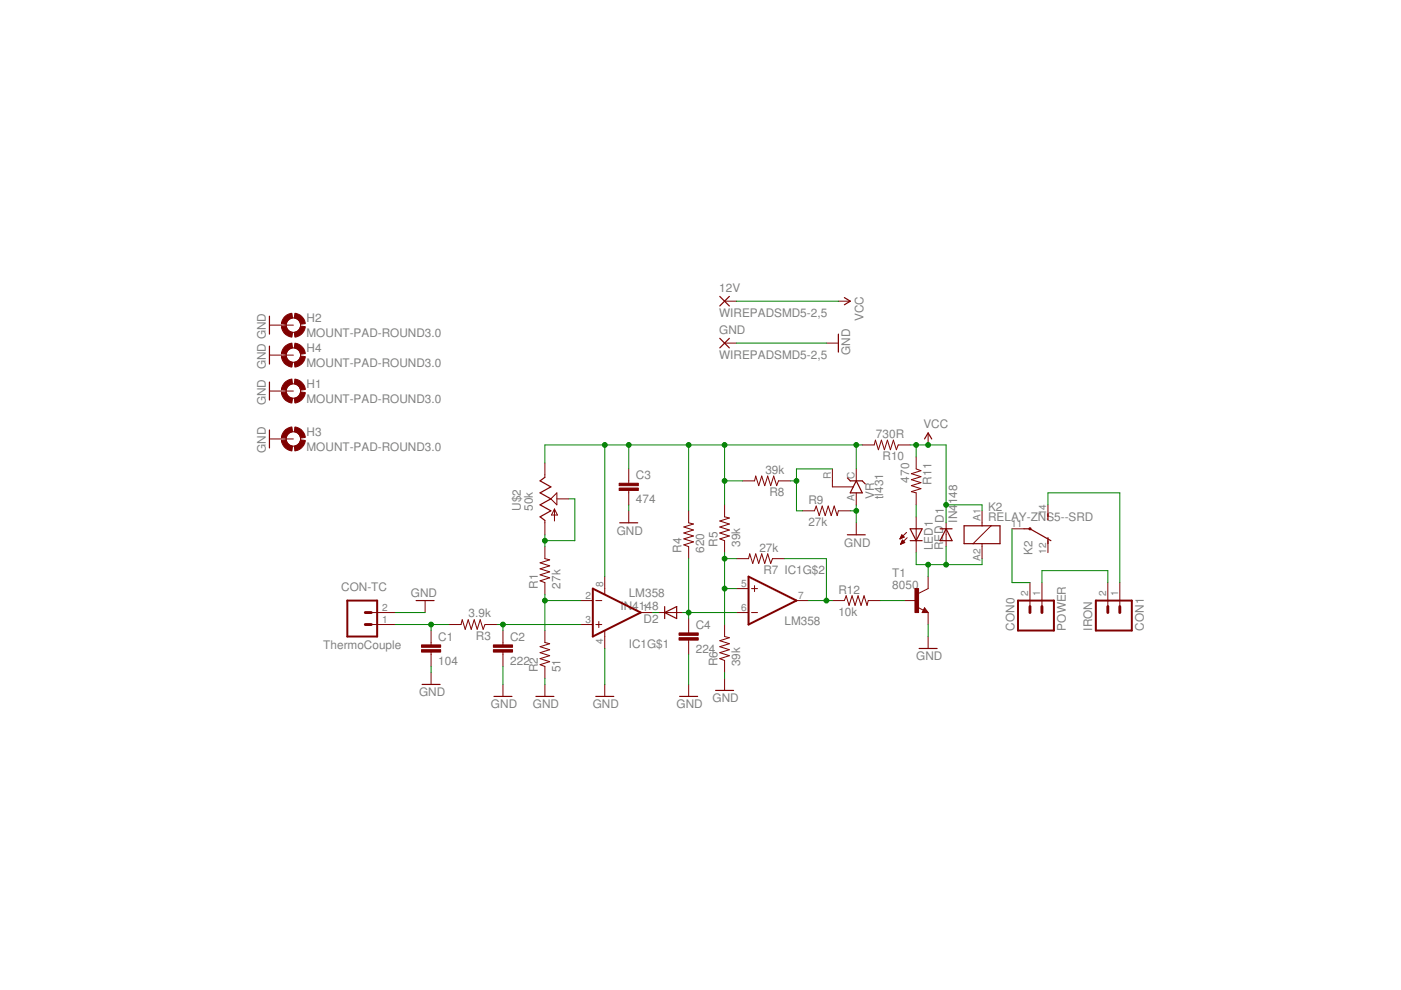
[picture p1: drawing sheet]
<svg xmlns="http://www.w3.org/2000/svg" width="297mm" height="210mm" viewBox="0 0 297 210" stroke-linecap="round" stroke-linejoin="round" font-family="sans-serif">
<g fill="#800000" stroke="#800000" stroke-width=".21">
<path d="M127 131.8v1.3z"/>
<path d="M126.3 132.4h1.3z"/>
<path d="M126.3 127.3h1.3z"/>
<path d="M128.2 133.8v1.2z"/>
<path d="M128.2 124.8v1.2z"/>
<path d="M123.1 132.4h2.6z"/>
<path d="M123.1 127.3h2.6z"/>
<path d="M135.8 129.9h2.6z"/>
<path d="M128.2 122.3v2.5z"/>
<path d="M128.2 135v2.5z"/>
<path d="M160 124.2v1.2z"/>
<path d="M159.3 124.8h1.3z"/>
<path d="M159.3 129.9h1.3z"/>
<path d="M156.2 124.8h2.5z"/>
<path d="M156.2 129.9h2.5z"/>
<path d="M168.9 127.3h2.5z"/>
<path d="M115.5 115.9v2.5z"/>
<path d="M115.5 123.5v2.6z"/>
<path d="M114.5 123.1l1 .4z"/>
<path d="M114.5 123.1l2-.6z"/>
<path d="M114.5 121.9l2 .6z"/>
<path d="M114.5 121.9l2-.7z"/>
<path d="M114.5 120.6l2 .6z"/>
<path d="M114.5 120.6l2-.6z"/>
<path d="M114.5 119.3l2 .7z"/>
<path d="M114.5 119.3l2-.6z"/>
<path d="M115.5 118.4l1 .3z"/>
<path d="M115.5 133.7v2.5z"/>
<path d="M115.5 141.3v2.5z"/>
<path d="M114.5 140.9l1 .4z"/>
<path d="M114.5 140.9l2-.6z"/>
<path d="M114.5 139.7l2 .6z"/>
<path d="M114.5 139.7l2-.7z"/>
<path d="M114.5 138.4l2 .6z"/>
<path d="M114.5 138.4l2-.6z"/>
<path d="M114.5 137.1l2 .7z"/>
<path d="M114.5 137.1l2-.6z"/>
<path d="M115.5 136.2l1 .3z"/>
<path d="M95.2 132.4h2.5z"/>
<path d="M102.8 132.4h2.6z"/>
<path d="M102.8 132.4l-.4 1z"/>
<path d="M101.8 131.4l.6 2z"/>
<path d="M101.8 131.4l-.6 2z"/>
<path d="M100.5 131.4l.7 2z"/>
<path d="M100.5 131.4l-.6 2z"/>
<path d="M99.3 131.4l.6 2z"/>
<path d="M99.3 131.4l-.7 2z"/>
<path d="M98 131.4l.6 2z"/>
<path d="M98 131.4l-.3 1z"/>
<path d="M146 108.3v2.5z"/>
<path d="M146 115.9v2.5z"/>
<path d="M145 115.5l1 .4z"/>
<path d="M145 115.5l2-.6z"/>
<path d="M145 114.3l2 .6z"/>
<path d="M145 114.3l2-.7z"/>
<path d="M145 113l2 .6z"/>
<path d="M145 113l2-.6z"/>
<path d="M145 111.7l2 .7z"/>
<path d="M145 111.7l2-.6z"/>
<path d="M146 110.8l1 .3z"/>
<path d="M153.6 107v2.6z"/>
<path d="M153.6 114.6v2.6z"/>
<path d="M152.6 114.3l1 .3z"/>
<path d="M152.6 114.3l2-.7z"/>
<path d="M152.6 113l2 .6z"/>
<path d="M152.6 113l2-.6z"/>
<path d="M152.6 111.7l2 .7z"/>
<path d="M152.6 111.7l2-.6z"/>
<path d="M152.6 110.5l2 .6z"/>
<path d="M152.6 110.5l2-.7z"/>
<path d="M153.6 109.6l1 .2z"/>
<path d="M153.6 132.4v2.6z"/>
<path d="M153.6 140v2.6z"/>
<path d="M152.6 139.7l1 .3z"/>
<path d="M152.6 139.7l2-.7z"/>
<path d="M152.6 138.4l2 .6z"/>
<path d="M152.6 138.4l2-.6z"/>
<path d="M152.6 137.1l2 .7z"/>
<path d="M152.6 137.1l2-.6z"/>
<path d="M152.6 135.8l2 .7z"/>
<path d="M152.6 135.8l2-.6z"/>
<path d="M153.6 135l1 .2z"/>
<path d="M156.2 118.4h2.5z"/>
<path d="M163.8 118.4h2.5z"/>
<path d="M163.8 118.4l-.4 1.1z"/>
<path d="M162.8 117.4l.6 2.1z"/>
<path d="M162.8 117.4l-.7 2.1z"/>
<path d="M161.5 117.4l.6 2.1z"/>
<path d="M161.5 117.4l-.6 2.1z"/>
<path d="M160.2 117.4l.7 2.1z"/>
<path d="M160.2 117.4l-.6 2.1z"/>
<path d="M159 117.4l.6 2.1z"/>
<path d="M159 117.4l-.3 1z"/>
<path d="M157.4 102h2.6z"/>
<path d="M165.1 102h2.5z"/>
<path d="M165.1 102l-.4 1z"/>
<path d="M164 100.9l.7 2.1z"/>
<path d="M164 100.9l-.6 2.1z"/>
<path d="M162.8 100.9l.6 2.1z"/>
<path d="M162.8 100.9l-.7 2.1z"/>
<path d="M161.5 100.9l.6 2.1z"/>
<path d="M161.5 100.9l-.6 2.1z"/>
<path d="M160.2 100.9l.7 2.1z"/>
<path d="M160.2 100.9l-.2 1.1z"/>
<path d="M177.8 108.3h2.5z"/>
<path d="M170.1 108.3h2.6z"/>
<path d="M173.1 107.3l-.4 1z"/>
<path d="M173.1 107.3l.6 2z"/>
<path d="M174.3 107.3l-.6 2z"/>
<path d="M174.3 107.3l.7 2z"/>
<path d="M175.6 107.3l-.6 2z"/>
<path d="M175.6 107.3l.6 2z"/>
<path d="M176.9 107.3l-.7 2z"/>
<path d="M176.9 107.3l.6 2z"/>
<path d="M177.8 108.3l-.3 1z"/>
<path d="M182.8 94.3h2.6z"/>
<path d="M190.4 94.3h2.6z"/>
<path d="M190.4 94.3l-.3 1.1z"/>
<path d="M189.4 93.3l.7 2.1z"/>
<path d="M189.4 93.3l-.6 2.1z"/>
<path d="M188.1 93.3l.7 2.1z"/>
<path d="M188.1 93.3l-.6 2.1z"/>
<path d="M186.9 93.3l.6 2.1z"/>
<path d="M186.9 93.3l-.7 2.1z"/>
<path d="M185.6 93.3l.6 2.1z"/>
<path d="M185.6 93.3l-.2 1z"/>
<path d="M184.1 127.3h2.5z"/>
<path d="M176.5 127.3h2.5z"/>
<path d="M179.4 126.3l-.4 1z"/>
<path d="M179.4 126.3l.6 2.1z"/>
<path d="M180.7 126.3l-.7 2.1z"/>
<path d="M180.7 126.3l.6 2.1z"/>
<path d="M181.9 126.3l-.6 2.1z"/>
<path d="M181.9 126.3l.7 2.1z"/>
<path d="M183.2 126.3l-.6 2.1z"/>
<path d="M183.2 126.3l.6 2.1z"/>
<path d="M184.1 127.3l-.3 1.1z"/>
<path d="M91.4 133.7v2.5z"/>
<path d="M91.4 138.8v2.5z"/>
<path d="M91.4 136.2v.5z"/>
<path d="M91.4 138.3v.5z"/>
<path d="M106.6 133.7v2.5z"/>
<path d="M106.6 138.8v2.5z"/>
<path d="M106.6 136.2v.5z"/>
<path d="M106.6 138.3v.5z"/>
<path d="M133.3 99.4v2.6z"/>
<path d="M133.3 104.5v2.5z"/>
<path d="M133.3 102v.5z"/>
<path d="M133.3 104v.5z"/>
<path d="M146 131.1v2.6z"/>
<path d="M146 136.2v2.6z"/>
<path d="M146 133.7v.5z"/>
<path d="M146 135.7v.5z"/>
<path d="M191.7 127.3h2.5z"/>
<path d="M196.8 129.9v2.5z"/>
<path d="M196.8 122.3v2.5z"/>
<path d="M194.8 125.8l2-1z"/>
<path d="M196 128.9l.8 1z"/>
<path d="M195.5 129.9h1.3z"/>
<path d="M196 128.9l-.5 1z"/>
<path d="M194.6 128.8l1.2 .6z"/>
<path d="M200.6 113.4v2.5z"/>
<path d="M200.6 110.8v2.6z"/>
<path d="M115.5 110.8v2.6z"/>
<path d="M115.5 98.1v2.6z"/>
<path d="M118.1 105.8h2.5z"/>
<path d="M115.5 110.3v.5z"/>
<path d="M115.5 100.7v.5z"/>
<path d="M116.8 105.8l1.3-1.3z"/>
<path d="M116.8 105.8l1.3 1.2z"/>
<path d="M118.1 104.5v2.5z"/>
<path d="M117.6 107.9v2.6z"/>
<path d="M117.6 107.9l.6 1.3z"/>
<path d="M116.9 109.2h1.3z"/>
<path d="M117.6 107.9l-.7 1.3z"/>
<path d="M106.6 145.1v2.6z"/>
<path d="M115.5 145.1v2.6z"/>
<path d="M128.2 145.1v2.6z"/>
<path d="M146 145.1v2.6z"/>
<path d="M153.6 143.8v2.6z"/>
<path d="M196.8 135v2.5z"/>
<path d="M91.4 142.6v2.5z"/>
<path d="M142.2 129.9h2.5z"/>
<path d="M139.7 129.9h2.5z"/>
<path d="M181.5 104.5v2.5z"/>
<path d="M181.5 99.4v2.6z"/>
<path d="M176.5 99.4v2.6z"/>
<path d="M176.5 102v1.2z"/>
<path d="M176.5 103.2h4.4z"/>
<path d="M133.3 108.3v2.5z"/>
<path d="M181.5 110.8v2.6z"/>
<path d="M208.2 115.9v2.5z"/>
<path d="M208.2 108.3v2.5z"/>
<path d="M208.2 115.3v.6z"/>
<path d="M208.2 110.8v.7z"/>
<path d="M206.3 115.3l3.8-3.8z"/>
<path d="M222.2 114.6v2.6z"/>
<path d="M222.2 107v2.6z"/>
<path d="M214.6 112.1h2.5z"/>
<path d="M237.4 123.5v5.1z"/>
<path d="M234.9 123.5v5.1z"/>
<path d="M220.9 123.5v5.1z"/>
<path d="M218.4 123.5v5.1z"/>
<path d="M196.8 91.8v2.5z"/>
<path d="M177.8 63.9h2.5z"/>
<path d="M175.2 72.7h2.6z"/>
<path d="M153.6 63.9h2.6z"/>
<path d="M153.6 72.7h2.6z"/>
<path d="M59.7 82.9h2.5z"/>
<path d="M59.7 68.9h2.5z"/>
<path d="M59.7 93.1h2.5z"/>
<path d="M59.7 75.3h2.5z"/>
<path d="M90.1 127.3v2.6z"/>
<path d="M194.2 104.5v2.5z"/>
<path d="M194.2 96.9v2.5z"/>
<path d="M194.2 99.4l1.1 .4z"/>
<path d="M193.2 100.4l2.1-.6z"/>
<path d="M193.2 100.4l2.1 .7z"/>
<path d="M193.2 101.7l2.1-.6z"/>
<path d="M193.2 101.7l2.1 .6z"/>
<path d="M193.2 103l2.1-.7z"/>
<path d="M193.2 103l2.1 .6z"/>
<path d="M193.2 104.2l2.1-.6z"/>
<path d="M193.2 104.2l1 .3z"/>
<path d="M194.2 114.6v2.6z"/>
<path d="M194.2 109.6v2.5z"/>
<path d="M194.2 112.1v2.5z"/>
<path d="M190.8 114.3l1.4-1.4z"/>
<path d="M190.9 115.4l1.4-1.4z"/>
<path d="M191.2 113.4l-.4 .9z"/>
<path d="M191.2 113.4l.5 .5z"/>
<path d="M190.8 114.3l.9-.4z"/>
<path d="M190.9 114.1h.3z"/>
<path d="M190.9 114h.6z"/>
<path d="M191 113.9h.7z"/>
<path d="M191 113.7h.6z"/>
<path d="M191.1 113.6h.3z"/>
<path d="M191.2 113.5h.1z"/>
<path d="M191.3 114.5l-.4 .9z"/>
<path d="M191.3 114.5l.5 .5z"/>
<path d="M190.9 115.4l.9-.4z"/>
<path d="M191 115.3h.2z"/>
<path d="M191 115.2h.5z"/>
<path d="M191.1 115.1h.7z"/>
<path d="M191.2 114.9h.5z"/>
<path d="M191.2 114.8h.4z"/>
<path d="M191.3 114.7h.2z"/>
<path d="M78.7 132.4h5.1z"/>
<path d="M78.7 129.9h5.1z"/>
<path d="M57.1 93.1h2.6z"/>
<path d="M57.1 82.9h2.6z"/>
<path d="M57.1 75.3h2.6z"/>
<path d="M57.1 68.9h2.6z"/>
<path d="M62.5 80.4a2.54 2.54 0 0 1 2.2 2.2l-1 .1-.4-.9-.9-.4z" fill-rule="evenodd"/>
<path d="M60.2 81.3l.7-.6 1-.3 .1 1-.9 .4-.4 .9-1-.1z" fill-rule="evenodd"/>
<path d="M59.7 83.2l1-.1 .4 .9 .9 .4-.1 1a2.48 2.48 0 0 1-2.2-2.2z" fill-rule="evenodd"/>
<path d="M63.7 83.1l1 .1a2.53 2.53 0 0 1-2.2 2.2l-.1-1a1.51 1.51 0 0 0 1.3-1.3z" fill-rule="evenodd"/>
<path d="M62.5 66.4a2.49 2.49 0 0 1 2.2 2.2l-1 .1-.4-.8-.9-.5z" fill-rule="evenodd"/>
<path d="M60.2 67.3l.7-.6 1-.3 .1 1-.9 .5-.4 .8-1-.1z" fill-rule="evenodd"/>
<path d="M59.7 69.3l1-.2 .4 .9 .9 .5-.1 1a2.48 2.48 0 0 1-2.2-2.2z" fill-rule="evenodd"/>
<path d="M63.7 69.1l1 .2a2.48 2.48 0 0 1-2.2 2.2l-.1-1 .9-.5z" fill-rule="evenodd"/>
<path d="M62.5 90.5a2.48 2.48 0 0 1 2.2 2.3l-1 .1-.2-.7a1.4 1.4 0 0 0-1.1-.7z" fill-rule="evenodd"/>
<path d="M60.5 91.1l1.4-.6 .1 1-.9 .5-.4 .9-1-.1 .3-1z" fill-rule="evenodd"/>
<path d="M59.7 93.4l1-.1 .4 .8 .9 .5-.1 1a2.53 2.53 0 0 1-2.2-2.2z" fill-rule="evenodd"/>
<path d="M62.4 94.6l.9-.5 .4-.8 1 .1a2.53 2.53 0 0 1-2.2 2.2z" fill-rule="evenodd"/>
<path d="M62.5 72.7a2.54 2.54 0 0 1 2.2 2.3l-1 .1-.4-.9-.9-.4z" fill-rule="evenodd"/>
<path d="M60.2 73.6l.7-.5 1-.4 .1 1.1-.9 .4-.4 .9-1-.1z" fill-rule="evenodd"/>
<path d="M59.7 75.6l1-.1 .4 .9 .9 .4-.1 1a2.48 2.48 0 0 1-2.2-2.2z" fill-rule="evenodd"/>
<path d="M63.7 75.5l1 .1a2.48 2.48 0 0 1-2.2 2.2l-.1-1a1.51 1.51 0 0 0 1.3-1.3z" fill-rule="evenodd"/>
</g>
<g fill="#800000" stroke="#800000" stroke-width=".42">
<path d="M125.7 135l10.1-5.1z"/>
<path d="M125.7 124.8v10.2z"/>
<path d="M125.7 124.8l10.1 5.1z"/>
<path d="M158.7 122.3l10.2 5z"/>
<path d="M158.7 122.3v10.1z"/>
<path d="M158.7 132.4l10.2-5.1z"/>
<path d="M240 127.3v6.4z"/>
<path d="M232.3 133.7h7.7z"/>
<path d="M232.3 127.3h7.7z"/>
<path d="M232.3 127.3v6.4z"/>
<path d="M223.5 127.3v6.4z"/>
<path d="M215.8 133.7h7.7z"/>
<path d="M215.8 127.3h7.7z"/>
<path d="M215.8 127.3v6.4z"/>
<path d="M73.6 135h6.4z"/>
<path d="M73.6 127.3v7.7z"/>
<path d="M80 127.3v7.7z"/>
<path d="M73.6 127.3h6.4z"/>
</g>
<g fill="#800000" stroke="#800000" stroke-width=".21">
<path d="M89.4 137.8h4v.5h-4z"/>
<path d="M89.4 136.7h4v.5h-4z"/>
<path d="M104.6 137.8h4.1v.5h-4.1z"/>
<path d="M104.6 136.7h4.1v.5h-4.1z"/>
<path d="M131.3 103.5h4v.5h-4z"/>
<path d="M131.3 102.5h4v.5h-4z"/>
<path d="M144 135.2h4v.5h-4z"/>
<path d="M144 134.2h4v.5h-4z"/>
<path d="M194 124.8h.8v5.1h-.8z"/>
</g>
<g fill="#800000" stroke="#800000" stroke-width=".25">
<path d="M195.8 129.7h.7z"/>
<path d="M196 129.1l.5 .6z"/>
<path d="M196 129.1l-.2 .5z"/>
<path d="M195.8 129.6h.3z"/>
<path d="M196 129.4l.1 .2z"/>
<path d="M200.6 112.1l1.3 2.5z"/>
<path d="M200.6 112.1l-1.3 2.5z"/>
<path d="M199.3 112.1h1.3z"/>
<path d="M199.3 114.6h2.6z"/>
<path d="M200.6 112.1h1.3z"/>
<path d="M114.5 109.6l1 .7z"/>
<path d="M114.5 109.6l2.3-1.3z"/>
<path d="M114.5 107l2.3 1.3z"/>
<path d="M114.5 107l2.3-1.2z"/>
<path d="M114.5 104.5l2.3 1.3z"/>
<path d="M114.5 104.5l2.3-1.3z"/>
<path d="M114.5 102l2.3 1.2z"/>
<path d="M114.5 102l1-.8z"/>
<path d="M104.7 147.7h3.8z"/>
<path d="M113.6 147.7h3.8z"/>
<path d="M126.3 147.7h3.8z"/>
<path d="M144.1 147.7h3.8z"/>
<path d="M151.7 146.4h3.8z"/>
<path d="M194.9 137.5h3.8z"/>
<path d="M89.5 145.1h3.8z"/>
<path d="M140.9 129.9l2.6-1.3z"/>
<path d="M140.9 129.9l2.6 1.2z"/>
<path d="M140.9 129.9v1.2z"/>
<path d="M143.5 128.6v2.5z"/>
<path d="M140.9 128.6v1.3z"/>
<path d="M180.3 104.5h2.5z"/>
<path d="M181.5 102l1.3 2.5z"/>
<path d="M181.5 102l-.6 1.2z"/>
<path d="M180.9 103.2l-.6 1.3z"/>
<path d="M180.3 102h1.2z"/>
<path d="M181.5 102h1.3z"/>
<path d="M182.8 102l.6 .6z"/>
<path d="M179.7 101.3l.6 .7z"/>
<path d="M131.4 110.8h3.8z"/>
<path d="M179.7 113.4h3.7z"/>
<path d="M204.4 115.3h1.9z"/>
<path d="M212 111.5v3.8z"/>
<path d="M210.1 111.5h1.9z"/>
<path d="M204.4 111.5v3.8z"/>
<path d="M208.2 115.3h3.8z"/>
<path d="M204.4 111.5h3.8z"/>
<path d="M206.3 115.3h1.9z"/>
<path d="M208.2 111.5h1.9z"/>
<path d="M222.2 114v1.3z"/>
<path d="M222.2 108.9v1.3z"/>
<path d="M218.4 112.1l4.4 2.5z"/>
<path d="M217.1 112.1h1.3z"/>
<path d="M196.8 91.8l.7 1.3z"/>
<path d="M196.8 91.8l-.8 1.3z"/>
<path d="M179 64.6l1.3-.7z"/>
<path d="M179 63.1l1.3 .8z"/>
<path d="M177.8 70.8v3.9z"/>
<path d="M152.6 62.8l2 2.1z"/>
<path d="M152.6 64.9l2-2.1z"/>
<path d="M152.6 71.7l2 2.1z"/>
<path d="M152.6 73.8l2-2.1z"/>
<path d="M88.2 127.3h3.8z"/>
<path d="M195.5 112.1l-1.3 2.5z"/>
<path d="M193 112.1l1.2 2.5z"/>
<path d="M194.2 114.6h1.3z"/>
<path d="M193 114.6h1.2z"/>
<path d="M194.2 112.1h1.3z"/>
<path d="M193 112.1h1.2z"/>
<path d="M57.1 91.2v3.8z"/>
<path d="M57.1 81v3.8z"/>
<path d="M57.1 73.4v3.8z"/>
<path d="M57.1 67v3.8z"/>
</g>
<circle cx="218.4" cy="112.1" r=".13" fill="none" stroke="#800000" stroke-width=".42"/>
<g fill="#800000" stroke="#800000" stroke-width=".61">
<path d="M234.9 128.6v1.3z"/>
<path d="M237.4 128.6v1.3z"/>
<path d="M218.4 128.6v1.3z"/>
<path d="M220.9 128.6v1.3z"/>
<path d="M77.4 129.9h1.3z"/>
<path d="M77.4 132.4h1.3z"/>
</g>
<g fill="none" stroke="#800000" stroke-width=".21">
<circle cx="62.2" cy="75.3" r="1.52"/>
<circle cx="62.2" cy="68.9" r="1.52"/>
<circle cx="62.2" cy="82.9" r="1.52"/>
<circle cx="62.2" cy="93.1" r="1.52"/>
</g>
<g fill="#008000" stroke="#008000" stroke-width=".21">
<path d="M106.6 132.4v1.3z"/>
<path d="M105.4 132.4h1.2z"/>
<path d="M106.6 132.4h16.5z"/>
<path d="M115.5 126.1v1.2z"/>
<path d="M115.5 127.3v6.4z"/>
<path d="M115.5 127.3h7.6z"/>
<path d="M115.5 114.6v1.3z"/>
<path d="M115.5 113.4v1.2z"/>
<path d="M120.6 105.8h1.3z"/>
<path d="M121.9 105.8v8.8z"/>
<path d="M115.5 114.6h6.4z"/>
<path d="M106.6 141.3v3.8z"/>
<path d="M115.5 143.8v1.3z"/>
<path d="M146 138.8v6.3z"/>
<path d="M153.6 142.6v1.2z"/>
<path d="M196.8 132.4v2.6z"/>
<path d="M91.4 141.3v1.3z"/>
<path d="M133.3 107v1.3z"/>
<path d="M180.3 108.3h1.2z"/>
<path d="M181.5 107v1.3z"/>
<path d="M181.5 108.3v2.5z"/>
<path d="M156.2 72.7h19z"/>
<path d="M83.8 129.9h6.3z"/>
<path d="M128.2 137.5v7.6z"/>
<path d="M91.4 132.4h3.8z"/>
<path d="M91.4 132.4v1.3z"/>
<path d="M83.8 132.4h7.6z"/>
<path d="M138.4 129.9h1.3z"/>
<path d="M146 129.9h10.2z"/>
<path d="M144.7 129.9h1.3z"/>
<path d="M146 129.9v1.2z"/>
<path d="M146 118.4v11.5z"/>
<path d="M175.2 127.3h1.3z"/>
<path d="M171.4 127.3h3.8z"/>
<path d="M166.3 118.4h8.9z"/>
<path d="M175.2 118.4v8.9z"/>
<path d="M186.6 127.3h5.1z"/>
<path d="M200.6 115.9v3.8z"/>
<path d="M194.2 117.2v2.5z"/>
<path d="M194.2 119.7h2.6z"/>
<path d="M196.8 119.7h3.8z"/>
<path d="M196.8 119.7v2.6z"/>
<path d="M208.2 118.4v1.3z"/>
<path d="M200.6 119.7h7.6z"/>
<path d="M115.5 94.3v3.8z"/>
<path d="M115.5 94.3h12.7z"/>
<path d="M128.2 94.3h5.1z"/>
<path d="M133.3 94.3h12.7z"/>
<path d="M146 94.3h7.6z"/>
<path d="M153.6 94.3h27.9z"/>
<path d="M181.5 94.3h1.3z"/>
<path d="M133.3 94.3v5.1z"/>
<path d="M146 94.3v14z"/>
<path d="M153.6 102v5z"/>
<path d="M153.6 94.3v7.7z"/>
<path d="M153.6 102h3.8z"/>
<path d="M181.5 94.3v5.1z"/>
<path d="M128.2 94.3v28z"/>
<path d="M153.6 124.8v7.6z"/>
<path d="M153.6 118.4v6.4z"/>
<path d="M153.6 117.2v1.2z"/>
<path d="M153.6 118.4h2.6z"/>
<path d="M153.6 124.8h2.6z"/>
<path d="M167.6 102h1.3z"/>
<path d="M168.9 102v6.3z"/>
<path d="M168.9 108.3h1.2z"/>
<path d="M168.9 99.4h7.6z"/>
<path d="M168.9 99.4v2.6z"/>
<path d="M220.9 121v2.5z"/>
<path d="M220.9 121h14z"/>
<path d="M234.9 121v2.5z"/>
<path d="M214.6 123.5h3.8z"/>
<path d="M214.6 112.1v11.4z"/>
<path d="M222.2 104.5v2.5z"/>
<path d="M222.2 104.5h15.2z"/>
<path d="M237.4 104.5v19z"/>
<path d="M156.2 63.9h21.6z"/>
<path d="M193 94.3h1.2z"/>
<path d="M194.2 94.3h2.6z"/>
<path d="M196.8 94.3h3.8z"/>
<path d="M200.6 94.3v12.7z"/>
<path d="M200.6 107v3.8z"/>
<path d="M194.2 94.3v2.6z"/>
<path d="M208.2 107v1.3z"/>
<path d="M200.6 107h7.6z"/>
<path d="M194.2 107v2.6z"/>
<circle cx="106.6" cy="132.4" r=".51"/>
<circle cx="115.5" cy="127.3" r=".51"/>
<circle cx="115.5" cy="114.6" r=".51"/>
<circle cx="181.5" cy="108.3" r=".51"/>
<circle cx="91.4" cy="132.4" r=".51"/>
<circle cx="146" cy="129.9" r=".51"/>
<circle cx="175.2" cy="127.3" r=".51"/>
<circle cx="196.8" cy="119.7" r=".51"/>
<circle cx="200.6" cy="119.7" r=".51"/>
<circle cx="133.3" cy="94.3" r=".51"/>
<circle cx="146" cy="94.3" r=".51"/>
<circle cx="153.6" cy="94.3" r=".51"/>
<circle cx="153.6" cy="102" r=".51"/>
<circle cx="181.5" cy="94.3" r=".51"/>
<circle cx="128.2" cy="94.3" r=".51"/>
<circle cx="153.6" cy="118.4" r=".51"/>
<circle cx="153.6" cy="124.8" r=".51"/>
<circle cx="168.9" cy="102" r=".51"/>
<circle cx="196.8" cy="94.3" r=".51"/>
<circle cx="194.2" cy="94.3" r=".51"/>
<circle cx="200.6" cy="107" r=".51"/>
</g>
<g font-size="2.5" fill="#808080">
<text x="152.5" y="62">12V</text>
<text x="65" y="71.4">MOUNT-PAD-ROUND3.0</text>
<text x="65" y="68.4">H2</text>
<text x="152.5" y="67.2">WIREPADSMD5-2,5</text>
<text x="152.5" y="70.9">GND</text>
<text x="183.1" y="68.1" transform="rotate(-90 183.1 68.1)">VCC</text>
<text x="65" y="77.8">MOUNT-PAD-ROUND3.0</text>
<text x="65" y="74.7">H4</text>
<text x="152.5" y="76.1">WIREPADSMD5-2,5</text>
<text x="180.3" y="75.3" transform="rotate(-90 180.3 75.3)">GND</text>
<text x="56.4" y="78.3" transform="rotate(-90 56.4 78.3)">GND GND</text>
<text x="65" y="82.3">H1</text>
<text x="56.4" y="85.9" transform="rotate(-90 56.4 85.9)">GND</text>
<text x="65" y="85.4">MOUNT-PAD-ROUND3.0</text>
<text x="65" y="95.5">MOUNT-PAD-ROUND3.0</text>
<text x="65" y="92.5">H3</text>
<text x="185.7" y="92.8">730R</text>
<text x="195.8" y="90.8">VCC</text>
<text x="56.4" y="96.1" transform="rotate(-90 56.4 96.1)">GND</text>
<text x="134.8" y="101.6">C3</text>
<text x="162.3" y="100.4">39k</text>
<text x="187.1" y="97.6">R10</text>
<text x="134.8" y="106.6">474</text>
<text x="163.1" y="105.2">R8</text>
<text x="171.4" y="106.8">R9</text>
<text x="185.4" y="105.8" transform="rotate(-90 185.4 105.8)">VR</text>
<text x="187.3" y="105.8" transform="rotate(-90 187.3 105.8)">tl431</text>
<text x="192.7" y="102.3" transform="rotate(-90 192.7 102.3)">470</text>
<text x="197.5" y="102.7" transform="rotate(-90 197.5 102.7)">R11</text>
<text x="202.9" y="106.9" transform="rotate(-90 202.9 106.9)">148</text>
<text x="110.4" y="108.3" transform="rotate(-90 110.4 108.3)">U$2</text>
<text x="113" y="108.3" transform="rotate(-90 113 108.3)">50k</text>
<text x="130.8" y="113.4">GND</text>
<text x="171.4" y="111.6">27k</text>
<text x="202.9" y="110.8" transform="rotate(-90 202.9 110.8)">IN4</text>
<text x="209.5" y="110.5">RELAY-ZNS5--SRD</text>
<text x="209.5" y="108.3">K2</text>
<text x="144.5" y="117.2" transform="rotate(-90 144.5 117.2)">R4</text>
<text x="149.3" y="117.2" transform="rotate(-90 149.3 117.2)">620</text>
<text x="152.1" y="115.9" transform="rotate(-90 152.1 115.9)">R5</text>
<text x="156.9" y="115.9" transform="rotate(-90 156.9 115.9)">39k</text>
<text x="161" y="116.9">27k</text>
<text x="179" y="115.9">GND</text>
<text x="197.8" y="116.7" transform="rotate(-90 197.8 116.7)">LED1</text>
<text x="200" y="116.7" transform="rotate(-90 200 116.7)">RED D1</text>
<text x="218.9" y="117.7" transform="rotate(-90 218.9 117.7)">K2</text>
<text x="72.4" y="125.3">CON-TC</text>
<text x="114" y="124.8" transform="rotate(-90 114 124.8)">R1</text>
<text x="118.8" y="124.8" transform="rotate(-90 118.8 124.8)">27k</text>
<text x="161.9" y="121.7">R7 IC1G$2</text>
<text x="177.7" y="125.8">R12</text>
<text x="189.2" y="124.8">8050</text>
<text x="189.2" y="122.3">T1</text>
<text x="87.1" y="126.6">GND</text>
<text x="99.4" y="130.9">3.9k</text>
<text x="131.6" y="129.3">IN4148</text>
<text x="133.3" y="126.6">LM358</text>
<text x="177.7" y="130.6">10k</text>
<text x="68.5" y="137.5">ThermoCouple</text>
<text x="92.9" y="135.8">C1</text>
<text x="100.9" y="135.7">R3</text>
<text x="108.2" y="135.8">C2</text>
<text x="133.3" y="137.4">IC1G$1</text>
<text x="136.5" y="132.1">D2</text>
<text x="147.5" y="133.3">C4</text>
<text x="166.3" y="132.4">LM358</text>
<text x="215.1" y="133.7" transform="rotate(-90 215.1 133.7)">CON0</text>
<text x="226" y="133.7" transform="rotate(-90 226 133.7)">POWER</text>
<text x="231.6" y="133.7" transform="rotate(-90 231.6 133.7)">IRON</text>
<text x="242.5" y="133.7" transform="rotate(-90 242.5 133.7)">CON1</text>
<text x="92.9" y="140.9">104</text>
<text x="108.2" y="140.9">222</text>
<text x="114" y="142.6" transform="rotate(-90 114 142.6)">R2</text>
<text x="118.8" y="142.6" transform="rotate(-90 118.8 142.6)">51</text>
<text x="147.5" y="138.4">224</text>
<text x="152.1" y="141.3" transform="rotate(-90 152.1 141.3)">R6</text>
<text x="156.9" y="141.3" transform="rotate(-90 156.9 141.3)">39k</text>
<text x="194.3" y="140">GND</text>
<text x="88.9" y="147.7">GND</text>
<text x="151.1" y="148.9">GND</text>
<text x="104.1" y="150.2">GND</text>
<text x="113" y="150.2">GND</text>
<text x="125.7" y="150.2">GND</text>
<text x="143.5" y="150.2">GND</text>
</g>
<g font-size="2.1" fill="#808080">
<text x="176.1" y="101.6" transform="rotate(-90 176.1 101.6)">R</text>
<text x="181.2" y="101.6" transform="rotate(-90 181.2 101.6)">C</text>
<text x="181.2" y="106.3" transform="rotate(-90 181.2 106.3)">A</text>
<text x="207.9" y="110.5" transform="rotate(-90 207.9 110.5)">A1</text>
<text x="214.4" y="111.8">11</text>
<text x="221.8" y="109.2" transform="rotate(-90 221.8 109.2)">14</text>
<text x="207.9" y="118.9" transform="rotate(-90 207.9 118.9)">A2</text>
<text x="221.8" y="117.4" transform="rotate(-90 221.8 117.4)">12</text>
<text x="127.9" y="124.4" transform="rotate(-90 127.9 124.4)">8</text>
<text x="157.2" y="124.4">5</text>
<text x="81" y="129.5">2</text>
<text x="124.1" y="127">2</text>
<text x="136.2" y="129.5">1</text>
<text x="157.2" y="129.5">6</text>
<text x="169.2" y="127">7</text>
<text x="218" y="126.3" transform="rotate(-90 218 126.3)">2</text>
<text x="220.6" y="126.3" transform="rotate(-90 220.6 126.3)">1</text>
<text x="234.5" y="126.3" transform="rotate(-90 234.5 126.3)">2</text>
<text x="237.1" y="126.3" transform="rotate(-90 237.1 126.3)">1</text>
<text x="81" y="132.1">1</text>
<text x="124.1" y="132.1">3</text>
<text x="127.9" y="136.5" transform="rotate(-90 127.9 136.5)">4</text>
</g>
</svg>
